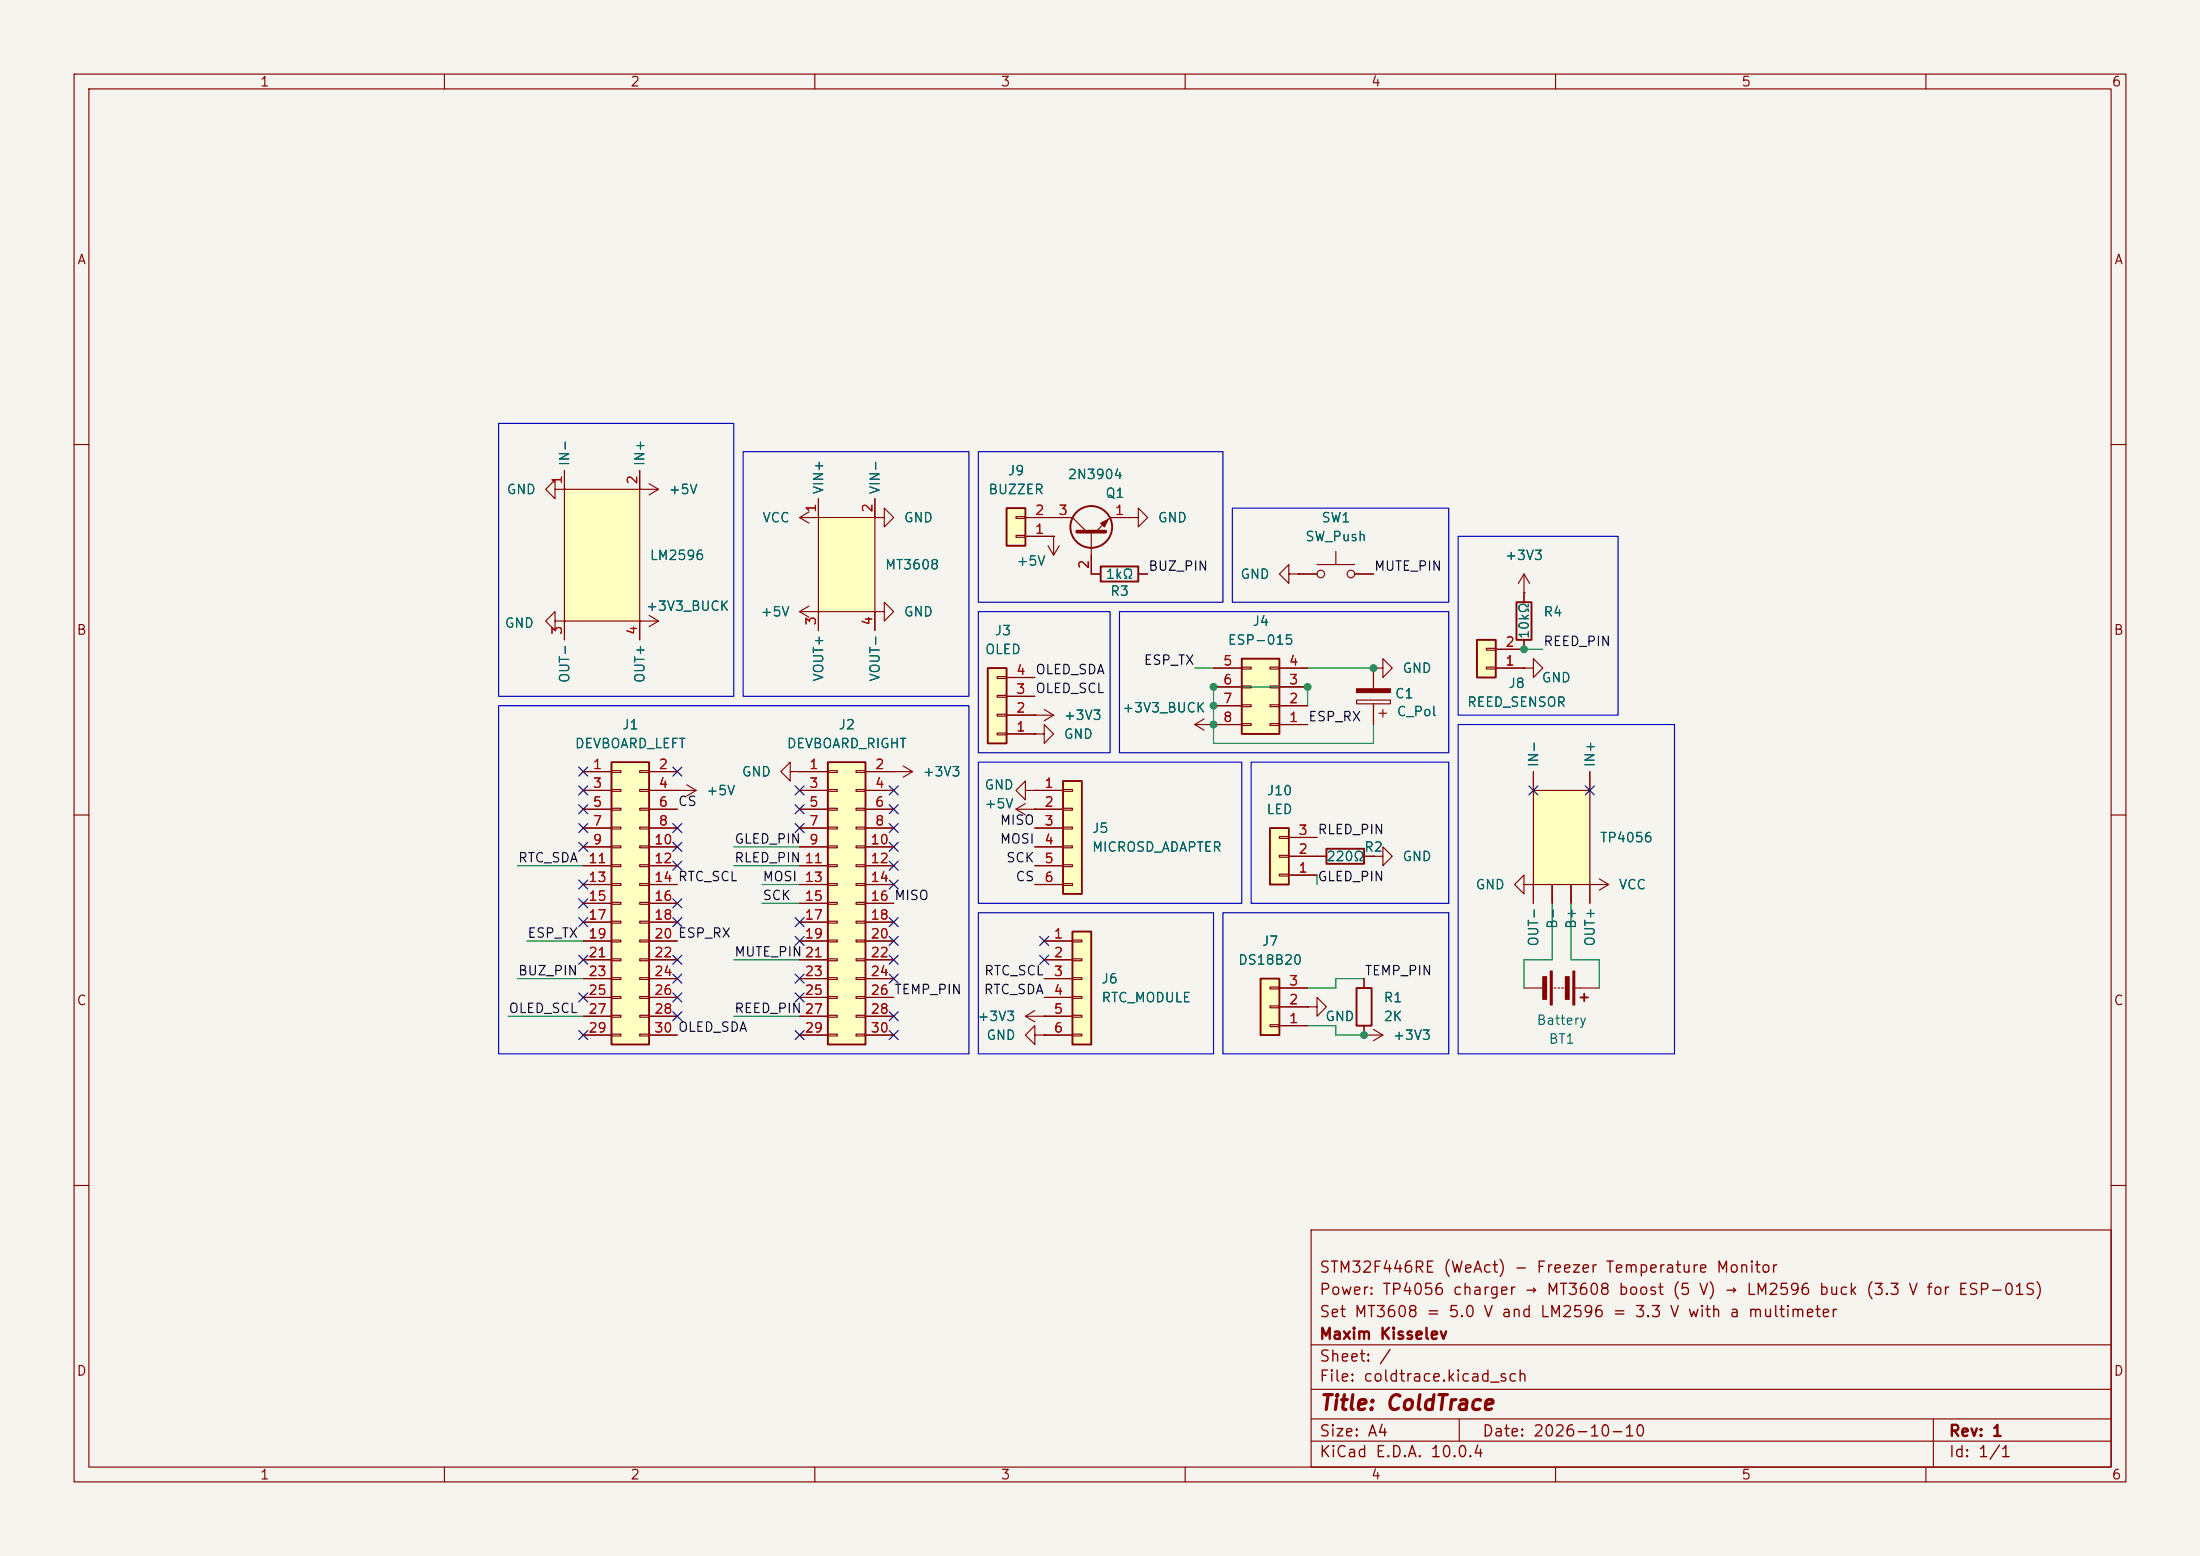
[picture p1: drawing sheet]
<svg xmlns="http://www.w3.org/2000/svg" width="297mm" height="210mm" viewBox="0 0 297 210" stroke-linecap="round" stroke-linejoin="round" font-family="sans-serif">
<path d="M0 0h297v210h-297z" fill="#f5f4ef" stroke="#f5f4ef" stroke-width=".14"/>
<g fill="none" stroke="#840000" stroke-width=".15">
<path d="M10 10h277v190h-277zM12 12h273v186h-273zM60 10v2M110 10v2M160 10v2M210 10v2M260 10v2M10 60h2M285 60h2M86.4 83.8h.1M86.4 83.8h2.5M87.6 83.1l1.3 .7"/>
<path d="M88.9 83.8l-1.3 .8M183.1 94.5h4.6v.5h-4.6zM185.4 90.2v2.8M185.4 95v2.8M186.2 96.3h1M186.7 95.8v1M10 110h2M285 110h2M10 160h2M177 166h108v32h-108zM285 160h2M60 198v2"/>
<path d="M110 198v2M160 198v2M177 194.5h108M177 191.5h108M177 187.5h108M177 181.5h108M197 191.5v3M210 198v2M260 198v2M261 191.5v6.5"/>
</g>
<path d="M183.1 93h4.6v.5h-4.6z" fill="#840000" stroke="#840000" stroke-width=".15"/>
<path d="M167.6 88.9h5.1v10.2h-5.1z" fill="#ffffc2"/>
<path d="M167.6 88.9h5.1v10.2h-5.1z" fill="none" stroke="#840000" stroke-width=".25"/>
<g fill="none" stroke="#840000" stroke-width=".15">
<path d="M163.8 97.8h3.8M163.8 95.3h3.8M163.8 92.7h3.8M163.8 90.2h3.8M167.6 97.7h1.3v.2h-1.3zM167.6 95.1h1.3v.3h-1.3zM167.6 92.6h1.3v.2h-1.3zM167.6 90h1.3v.3h-1.3zM171.4 97.7h1.3v.2h-1.3zM171.4 95.1h1.3v.3h-1.3zM171.4 92.6h1.3v.2h-1.3zM171.4 90h1.3v.3h-1.3z"/>
<path d="M172.7 97.8h3.8M172.7 95.3h3.8M172.7 92.7h3.8M172.7 90.2h3.8M138.4 106.7v-1.3l-1.2 1.3 1.2 1.3v-1.3h1.3M139.7 106.7h.1"/>
</g>
<path d="M143.5 105.4h2.5v15.3h-2.5z" fill="#ffffc2"/>
<path d="M143.5 105.4h2.5v15.3h-2.5z" fill="none" stroke="#840000" stroke-width=".25"/>
<g fill="none" stroke="#840000" stroke-width=".15">
<path d="M174 77.5v-1.3l-1.3 1.3 1.3 1.2v-1.2h1.3M175.3 77.5h.1M175.3 77.5h2.5M177.8 76.2h5.1M180.3 74.4v1.8M182.9 77.5h2.5M139.7 99.1h1.3v-1.3l1.2 1.3-1.2 1.2v-1.2M139.7 99.1h.1M139.7 96.5h.1M139.7 96.5h2.5M141 95.8l1.2 .7M142.2 96.5l-1.2 .8"/>
<path d="M185.4 90.2h1.3v-1.3l1.3 1.3-1.3 1.2v-1.2M185.4 90.2h.1M137.2 109.2h6.3M137.2 109.2l1.2 .8M138.4 108.5l-1.2 .7M139.7 109.2h.1M139.7 106.7h3.8M139.7 111.8h3.8M139.7 114.3h3.8M139.7 116.8h3.8M139.7 119.4h3.8M143.5 106.6h1.3v.2h-1.3z"/>
<path d="M143.5 109.1h1.3v.2h-1.3zM143.5 111.6h1.3v.3h-1.3zM143.5 114.2h1.3v.2h-1.3zM143.5 116.7h1.3v.3h-1.3zM143.5 119.3h1.3v.2h-1.3z"/>
<circle cx="178.3" cy="77.5" r=".51"/>
<circle cx="182.4" cy="77.5" r=".51"/>
</g>
<path d="M133.3 90.2h2.6v10.1h-2.6z" fill="#ffffc2"/>
<path d="M133.3 90.2h2.6v10.1h-2.6z" fill="none" stroke="#840000" stroke-width=".25"/>
<path d="M134.6 98.9h1.3v.3h-1.3zM134.6 96.4h1.3v.2h-1.3zM134.6 93.9h1.3v.2h-1.3zM134.6 91.3h1.3v.3h-1.3zM135.9 99.1h3.8M135.9 96.5h3.8M135.9 94h3.8M135.9 91.4h3.8M139.7 139.7v-1.3l-1.3 1.3 1.3 1.3v-1.3h1.3M141 139.7h.1" fill="none" stroke="#840000" stroke-width=".15"/>
<path d="M144.8 125.7h2.5v15.3h-2.5z" fill="#ffffc2"/>
<path d="M148.6 76.5h5.1v2h-5.1zM144.8 125.7h2.5v15.3h-2.5z" fill="none" stroke="#840000" stroke-width=".25"/>
<g fill="none" stroke="#840000" stroke-width=".15">
<path d="M147.3 77.5h1.3M152.4 69.9h1.3v-1.3l1.2 1.3-1.2 1.2v-1.2M152.4 69.9h.1M153.7 77.5h1.2M185.4 115.6h1.3v-1.3l1.3 1.3-1.3 1.2v-1.2M185.4 115.6h.1M138.4 137.2h6.4M138.4 137.2l1.3 .7M139.7 136.4l-1.3 .8M141 137.2h.1M141 127h3.8M141 129.5h3.8"/>
<path d="M141 132.1h3.8M141 134.6h3.8M141 139.7h3.8M144.8 126.9h1.2v.2h-1.2zM144.8 129.4h1.2v.3h-1.2zM144.8 132h1.2v.2h-1.2zM144.8 134.5h1.2v.2h-1.2zM144.8 137h1.2v.3h-1.2zM144.8 139.6h1.2v.2h-1.2z"/>
</g>
<path d="M171.4 111.8h2.6v7.6h-2.6z" fill="#ffffc2"/>
<g fill="none" stroke="#840000" stroke-width=".25">
<path d="M171.4 111.8h2.6v7.6h-2.6zM179.1 114.6h5v2h-5z"/>
<circle cx="147.3" cy="71.1" r="2.82"/>
</g>
<path d="M142.2 69.9h2.6l1.9 1.9M147.3 71.8v5.7M152.4 69.9h-2.5l-1.9 1.9M172.7 118h1.3v.2h-1.3zM172.7 115.4h1.3v.3h-1.3zM172.7 112.9h1.3v.3h-1.3zM174 118.1h3.8M174 115.6h5.1M174 113h3.8M184.1 115.6h1.3" fill="none" stroke="#840000" stroke-width=".15"/>
<path d="M145.4 71.8h3.8" fill="none" stroke="#840000" stroke-width=".51"/>
<path d="M148.6 70.6l1-.5-.5 1z" fill="#840000" stroke="#840000" stroke-width=".15"/>
<path d="M135.9 68.6h2.5v5.1h-2.5z" fill="#ffffc2"/>
<path d="M135.9 68.6h2.5v5.1h-2.5zM213.4 134.6h1M213.9 134.1v1" fill="none" stroke="#840000" stroke-width=".25"/>
<g fill="none" stroke="#840000" stroke-width=".15">
<path d="M137.2 72.3h1.2v.2h-1.2zM137.2 69.7h1.2v.3h-1.2zM138.4 72.4h3.8M138.4 69.9h3.8M141.5 73.7l.7 1.2M142.2 72.4h.1M142.2 72.4v2.5M143 73.7l-.8 1.2M120.6 104.1h.1M120.6 104.1h2.6M121.9 103.4l1.3 .7M123.2 104.1l-1.3 .8"/>
<path d="M205.7 119.4v-1.3l-1.2 1.3 1.2 1.3v-1.3h1.3M207 119.4h.1M176.5 135.9h1.3v-1.3l1.3 1.3-1.3 1.3v-1.3M176.5 135.9h.1M184.1 139.7h.1M184.1 139.7h2.6M185.4 138.9l1.3 .8M186.7 139.7l-1.3 .8M205.7 133.4h2.6M209.8 133.4h.3M210.3 133.4h.3M210.8 133.4h.3"/>
<path d="M212.6 133.4h3.3"/>
</g>
<g fill="#840000" stroke="#840000" stroke-width=".15">
<path d="M212.3 131.1h.3v4.5h-.3z"/>
<path d="M209.3 131.1h.2v4.5h-.2z"/>
<path d="M211.3 131.8h.5v3.1h-.5z"/>
<path d="M208.3 131.8h.5v3.1h-.5z"/>
</g>
<path d="M170.2 132.1h2.5v7.6h-2.5z" fill="#ffffc2"/>
<path d="M170.2 132.1h2.5v7.6h-2.5zM183.1 133.4h2.1v5h-2.1z" fill="none" stroke="#840000" stroke-width=".25"/>
<path d="M214.6 119.4h.1M214.6 119.4h2.6M215.9 118.6l1.3 .8M217.2 119.4l-1.3 .7M171.4 138.3h1.3v.3h-1.3zM171.4 135.8h1.3v.2h-1.3zM171.4 133.2h1.3v.3h-1.3zM172.7 138.4h3.8M172.7 135.9h3.8M172.7 133.4h3.8M184.1 132.1v1.3M184.1 138.4v1.3" fill="none" stroke="#840000" stroke-width=".15"/>
<path d="M207 106.7h7.6v12.7h-7.6z" fill="#ffffc2"/>
<path d="M207 106.7h7.6v12.7h-7.6z" fill="none" stroke="#480000" stroke-width=".15"/>
<g fill="none" stroke="#840000" stroke-width=".15">
<path d="M205.7 77.5l-.7 1.2M205.7 77.5l.8 1.2M205.7 77.5v3.8M205.7 80h.1M205.7 90.2h1.3v-1.3l1.3 1.3-1.3 1.2v-1.2M205.7 90.2h.1M205.7 86.4v1.2M207 104.1v2.6M207 119.4v2.5M209.5 119.4v2.5M212.1 119.4v2.5M214.6 104.1v2.6"/>
<path d="M214.6 119.4v2.5"/>
</g>
<path d="M204.7 81.3h2.1v5.1h-2.1z" fill="none" stroke="#840000" stroke-width=".25"/>
<path d="M199.4 86.4h2.5v5h-2.5z" fill="#ffffc2"/>
<path d="M199.4 86.4h2.5v5h-2.5z" fill="none" stroke="#840000" stroke-width=".25"/>
<path d="M74.9 66v-1.2l-1.2 1.2 1.2 1.3v-1.3h1.3M76.2 66h.1M74.9 83.8v-1.2l-1.2 1.2 1.2 1.3v-1.3h1.3M76.2 83.8h.1M161.3 97.8l1.3 .8M161.3 97.8h2.5M162.6 97l-1.3 .8M163.8 97.8h.1M200.7 90h1.2v.3h-1.2zM200.7 87.5h1.2v.3h-1.2zM201.9 90.2h3.8M201.9 87.6h3.8" fill="none" stroke="#840000" stroke-width=".15"/>
<path d="M110.5 69.9h7.6v12.7h-7.6z" fill="#ffffc2"/>
<g fill="none" stroke="#840000" stroke-width=".15">
<path d="M86.4 66h.1M86.4 66h2.5M87.6 65.3l1.3 .7M88.9 66l-1.3 .8M107.9 69.9l1.3 .7M107.9 69.9h2.6M109.2 69.1l-1.3 .8M110.5 69.9h7.6v12.7h-7.6zM110.5 69.9h.1M110.5 67.3v2.6M118.1 69.9h1.3v-1.3l1.2 1.3-1.2 1.2v-1.2M118.1 69.9h.1"/>
<path d="M118.1 67.3v2.6M107.9 82.6l1.3 .7M107.9 82.6h2.6M109.2 81.8l-1.3 .8M110.5 82.6h.1M110.5 82.6v2.5M118.1 82.6h1.3v-1.3l1.2 1.3-1.2 1.2v-1.2M118.1 82.6h.1M118.1 82.6v2.5"/>
</g>
<path d="M82.5 102.9h5.1v38.1h-5.1z" fill="#ffffc2"/>
<path d="M82.5 102.9h5.1v38.1h-5.1z" fill="none" stroke="#840000" stroke-width=".25"/>
<g fill="none" stroke="#840000" stroke-width=".15">
<path d="M78.7 104.1h3.8M78.7 106.7h3.8M78.7 109.2h3.8M78.7 111.8h3.8M78.7 114.3h3.8M78.7 116.8h3.8M78.7 119.4h3.8M82.5 104h1.3v.3h-1.3zM82.5 106.6h1.3v.2h-1.3zM82.5 109.1h1.3v.2h-1.3zM82.5 111.6h1.3v.3h-1.3zM82.5 114.2h1.3v.2h-1.3z"/>
<path d="M82.5 116.7h1.3v.3h-1.3zM82.5 119.3h1.3v.2h-1.3zM86.4 104h1.2v.3h-1.2zM86.4 106.6h1.2v.2h-1.2zM86.4 109.1h1.2v.2h-1.2zM86.4 111.6h1.2v.3h-1.2zM86.4 114.2h1.2v.2h-1.2zM86.4 116.7h1.2v.3h-1.2zM86.4 119.3h1.2v.2h-1.2zM87.6 104.1h3.8M87.6 106.7h3.8M87.6 109.2h3.8"/>
<path d="M87.6 111.8h3.8M87.6 114.3h3.8M87.6 116.8h3.8M87.6 119.4h3.8M78.7 121.9h3.8M78.7 124.5h3.8M78.7 127h3.8M78.7 129.5h3.8M78.7 132.1h3.8M78.7 134.6h3.8M78.7 137.2h3.8M78.7 139.7h3.8"/>
<path d="M82.5 121.8h1.3v.2h-1.3zM82.5 124.3h1.3v.3h-1.3zM82.5 126.9h1.3v.2h-1.3zM82.5 129.4h1.3v.3h-1.3zM82.5 132h1.3v.2h-1.3zM82.5 134.5h1.3v.2h-1.3zM82.5 137h1.3v.3h-1.3zM82.5 139.6h1.3v.2h-1.3zM86.4 121.8h1.2v.2h-1.2zM86.4 124.3h1.2v.3h-1.2zM86.4 126.9h1.2v.2h-1.2zM86.4 129.4h1.2v.3h-1.2z"/>
<path d="M86.4 132h1.2v.2h-1.2zM86.4 134.5h1.2v.2h-1.2zM86.4 137h1.2v.3h-1.2zM86.4 139.6h1.2v.2h-1.2zM87.6 121.9h3.8M87.6 124.5h3.8M87.6 127h3.8M87.6 129.5h3.8M87.6 132.1h3.8M87.6 134.6h3.8M87.6 137.2h3.8M87.6 139.7h3.8"/>
</g>
<path d="M111.8 102.9h5v38.1h-5z" fill="#ffffc2"/>
<path d="M111.8 102.9h5v38.1h-5z" fill="none" stroke="#840000" stroke-width=".25"/>
<g fill="none" stroke="#840000" stroke-width=".15">
<path d="M106.7 104.1v-1.2l-1.3 1.2 1.3 1.3v-1.3h1.2M107.9 104.1h.1M107.9 104.1h3.9M107.9 106.7h3.9M107.9 109.2h3.9M107.9 111.8h3.9M107.9 114.3h3.9M107.9 116.8h3.9M107.9 119.4h3.9M111.8 104h1.2v.3h-1.2zM111.8 106.6h1.2v.2h-1.2zM111.8 109.1h1.2v.2h-1.2z"/>
<path d="M111.8 111.6h1.2v.3h-1.2zM111.8 114.2h1.2v.2h-1.2zM111.8 116.7h1.2v.3h-1.2zM111.8 119.3h1.2v.2h-1.2zM115.6 104h1.2v.3h-1.2zM115.6 106.6h1.2v.2h-1.2zM115.6 109.1h1.2v.2h-1.2zM115.6 111.6h1.2v.3h-1.2zM115.6 114.2h1.2v.2h-1.2zM115.6 116.7h1.2v.3h-1.2zM115.6 119.3h1.2v.2h-1.2zM116.8 104.1h3.8"/>
<path d="M116.8 106.7h3.8M116.8 109.2h3.8M116.8 111.8h3.8M116.8 114.3h3.8M116.8 116.8h3.8M116.8 119.4h3.8M107.9 121.9h3.9M107.9 124.5h3.9M107.9 127h3.9M107.9 129.5h3.9M107.9 132.1h3.9M107.9 134.6h3.9"/>
<path d="M107.9 137.2h3.9M107.9 139.7h3.9M111.8 121.8h1.2v.2h-1.2zM111.8 124.3h1.2v.3h-1.2zM111.8 126.9h1.2v.2h-1.2zM111.8 129.4h1.2v.3h-1.2zM111.8 132h1.2v.2h-1.2zM111.8 134.5h1.2v.2h-1.2zM111.8 137h1.2v.3h-1.2zM111.8 139.6h1.2v.2h-1.2zM115.6 121.8h1.2v.2h-1.2zM115.6 124.3h1.2v.3h-1.2z"/>
<path d="M115.6 126.9h1.2v.2h-1.2zM115.6 129.4h1.2v.3h-1.2zM115.6 132h1.2v.2h-1.2zM115.6 134.5h1.2v.2h-1.2zM115.6 137h1.2v.3h-1.2zM115.6 139.6h1.2v.2h-1.2zM116.8 121.9h3.8M116.8 124.5h3.8M116.8 127h3.8M116.8 129.5h3.8M116.8 132.1h3.8M116.8 134.6h3.8"/>
<path d="M116.8 137.2h3.8M116.8 139.7h3.8"/>
</g>
<path d="M76.2 66h10.2v17.8h-10.2z" fill="#ffffc2"/>
<g fill="none" stroke="#840000" stroke-width=".15">
<path d="M76.2 66h10.2v17.8h-10.2zM76.2 66h.1M76.2 63.5v2.5M86.4 66h.1M86.4 63.5v2.5M110.5 69.9h.1M110.5 67.3v2.6M118.1 69.9h.1M118.1 67.3v2.6M138.4 72.4h3.8M138.4 69.9h6.4M142.2 72.4h.1"/>
<path d="M147.3 74.9v2.6h1.3M149.9 69.9h2.5M152.4 69.9h.1M153.7 77.5h1.2M175.3 77.5h.1M175.3 77.5h2.5M182.9 77.5h2.5M76.2 83.8h.1M76.2 83.8v2.6M86.4 83.8h.1M86.4 83.8v2.6M110.5 82.6h.1"/>
<path d="M110.5 82.6v2.5M118.1 82.6h.1M118.1 82.6v2.5M135.9 99.1h3.8M135.9 96.5h3.8M135.9 94h3.8M135.9 91.4h3.8M139.7 96.5h.1M139.7 99.1h.1M163.8 97.8h.1M163.8 90.2h3.8M163.8 97.8h3.8"/>
<path d="M163.8 95.3h3.8M163.8 92.7h3.8M172.7 90.2h3.8M172.7 97.8h3.8M172.7 95.3h3.8M172.7 92.7h3.8M185.4 90.2h.1M185.4 90.2v2.8M185.4 95v2.8M201.9 90.2h3.8M205.7 90.2h.1M205.7 80h.1"/>
<path d="M205.7 86.4v1.2h-3.8M205.7 80v1.3M78.7 106.7h3.8M78.7 109.2h3.8M78.7 111.8h3.8M78.7 114.3h3.8M78.7 116.8h3.8M78.7 119.4h3.8M78.7 104.1h3.8M87.6 106.7h6.4M87.6 109.2h3.8M87.6 111.8h3.8"/>
<path d="M87.6 114.3h3.8M87.6 116.8h3.8M87.6 119.4h3.8M87.6 104.1h3.8M91.4 106.7h.1M92.7 105.9l1.3 .8M94 106.7l-1.3 .7M107.9 104.1h.1M107.9 106.7h3.9M107.9 109.2h3.9M107.9 111.8h3.9M107.9 114.3h3.9"/>
<path d="M107.9 116.8h3.9M107.9 119.4h3.9M107.9 104.1h3.9M116.8 106.7h3.8M116.8 109.2h3.8M116.8 111.8h3.8M116.8 114.3h3.8M116.8 116.8h3.8M116.8 119.4h3.8M116.8 104.1h3.8M120.6 104.1h.1M139.7 106.7h.1"/>
<path d="M139.7 109.2h.1M139.7 106.7h3.8M139.7 109.2h3.8M139.7 111.8h3.8M139.7 114.3h3.8M139.7 116.8h3.8M139.7 119.4h3.8M174 118.1h3.8M174 115.6h5.1M174 113h3.8M184.1 115.6h1.3M185.4 115.6h.1"/>
<path d="M207 119.4h.1M207 104.1v2.6M207 119.4v2.5M209.5 119.4v2.5M212.1 119.4v2.5M214.6 119.4h.1M214.6 104.1v2.6M214.6 119.4v2.5M78.7 127h3.8M78.7 129.5h3.8M78.7 132.1h3.8M78.7 134.6h3.8"/>
<path d="M78.7 137.2h3.8M78.7 139.7h3.8M78.7 121.9h3.8M78.7 124.5h3.8M87.6 127h3.8M87.6 129.5h3.8M87.6 132.1h3.8M87.6 134.6h3.8M87.6 137.2h3.8M87.6 139.7h3.8M87.6 121.9h3.8M87.6 124.5h3.8"/>
<path d="M107.9 127h3.9M107.9 129.5h3.9M107.9 132.1h3.9M107.9 134.6h3.9M107.9 137.2h3.9M107.9 139.7h3.9M107.9 121.9h3.9M107.9 124.5h3.9M116.8 127h3.8M116.8 129.5h3.8M116.8 132.1h3.8M116.8 134.6h3.8"/>
<path d="M116.8 137.2h3.8M116.8 139.7h3.8M116.8 121.9h3.8M116.8 124.5h3.8M141 139.7h.1M141 137.2h.1M141 127h3.8M141 129.5h3.8M141 132.1h3.8M141 134.6h3.8M141 137.2h3.8M141 139.7h3.8"/>
<path d="M172.7 138.4h3.8M172.7 135.9h3.8M172.7 133.4h3.8M176.5 135.9h.1M184.1 139.7h.1M184.1 132.1v1.3M184.1 138.4v1.3"/>
</g>
<g fill="none" stroke="#009600" stroke-width=".15">
<path d="M161.3 90.2h2.5M176.5 95.3v-2.6h-12.7v7.6h21.6v-2.5M176.5 90.2h8.9M205.7 87.6h2.6M69.8 116.8h8.9M99.1 114.3h8.8M99.1 116.8h8.8M102.9 119.4h5M177.8 118.1v1.3M209.5 119.4v10.1h-3.8v3.9M212.1 119.4v10.1h3.8v3.9M68.6 137.2h10.1"/>
<path d="M69.8 132.1h8.9M71.1 127h7.6M99.1 129.5h8.8M99.1 137.2h8.8M102.9 121.9h5M176.5 138.4h3.8v1.3h3.8M184.1 132.1h-3.8v1.3h-3.8"/>
</g>
<g fill="none" stroke="#000084" stroke-width=".15">
<path d="M78.1 103.5l1.2 1.2M78.1 106.1l1.2 1.2M78.1 108.6l1.2 1.2M78.1 113.7l1.2 1.2M78.1 118.8l1.2 1.2M78.1 111.2l1.2 1.2M79.3 106.1l-1.2 1.2M79.3 108.6l-1.2 1.2M79.3 113.7l-1.2 1.2M79.3 103.5l-1.2 1.2M79.3 118.8l-1.2 1.2M79.3 111.2l-1.2 1.2"/>
<path d="M90.8 116.2l1.2 1.2M90.8 113.7l1.2 1.2M90.8 103.5l1.2 1.2M90.8 111.2l1.2 1.2M92 116.2l-1.2 1.2M92 113.7l-1.2 1.2M92 103.5l-1.2 1.2M92 111.2l-1.2 1.2M107.3 106.1l1.3 1.2M107.3 111.2l1.3 1.2M107.3 108.6l1.3 1.2M108.6 106.1l-1.3 1.2"/>
<path d="M108.6 111.2l-1.3 1.2M108.6 108.6l-1.3 1.2M120 106.1l1.3 1.2M120 108.6l1.3 1.2M120 111.2l1.3 1.2M120 118.8l1.3 1.2M120 116.2l1.3 1.2M120 113.7l1.3 1.2M121.3 106.1l-1.3 1.2M121.3 108.6l-1.3 1.2M121.3 111.2l-1.3 1.2M121.3 118.8l-1.3 1.2"/>
<path d="M121.3 116.2l-1.3 1.2M121.3 113.7l-1.3 1.2M206.4 106.1l1.2 1.2M207.6 106.1l-1.2 1.2M214 106.1l1.2 1.2M215.2 106.1l-1.2 1.2M78.1 134l1.2 1.2M78.1 139.1l1.2 1.2M78.1 123.9l1.2 1.2M78.1 121.3l1.2 1.2M78.1 128.9l1.2 1.2M79.3 128.9l-1.2 1.2"/>
<path d="M79.3 134l-1.2 1.2M79.3 139.1l-1.2 1.2M79.3 123.9l-1.2 1.2M79.3 121.3l-1.2 1.2M90.8 128.9l1.2 1.2M90.8 121.3l1.2 1.2M90.8 134l1.2 1.2M90.8 136.6l1.2 1.2M90.8 131.5l1.2 1.2M90.8 123.9l1.2 1.2M92 121.3l-1.2 1.2M92 128.9l-1.2 1.2"/>
<path d="M92 134l-1.2 1.2M92 136.6l-1.2 1.2M92 131.5l-1.2 1.2M92 123.9l-1.2 1.2M107.3 126.4l1.3 1.2M107.3 123.9l1.3 1.2M107.3 139.1l1.3 1.2M107.3 134l1.3 1.2M107.3 131.5l1.3 1.2M108.6 123.9l-1.3 1.2M108.6 126.4l-1.3 1.2M108.6 131.5l-1.3 1.2"/>
<path d="M108.6 139.1l-1.3 1.2M108.6 134l-1.3 1.2M120 126.4l1.3 1.2M120 123.9l1.3 1.2M120 139.1l1.3 1.2M120 136.6l1.3 1.2M120 131.5l1.3 1.2M120 128.9l1.3 1.2M121.3 126.4l-1.3 1.2M121.3 123.9l-1.3 1.2M121.3 139.1l-1.3 1.2M121.3 131.5l-1.3 1.2"/>
<path d="M121.3 128.9l-1.3 1.2M121.3 136.6l-1.3 1.2M140.4 126.4l1.2 1.2M140.4 128.9l1.2 1.2M141.6 126.4l-1.2 1.2M141.6 128.9l-1.2 1.2"/>
</g>
<g fill="none" stroke="#0000c2" stroke-width=".15">
<path d="M67.3 57.2h31.8v36.8h-31.8zM100.3 61h30.5v33h-30.5zM132.1 61h33v20.3h-33zM166.4 68.6h29.2v12.7h-29.2zM196.8 72.4h21.6v24.1h-21.6zM67.3 95.3h63.5v46.9h-63.5zM132.1 82.6h17.8v19h-17.8zM151.1 82.6h44.5v19h-44.5zM196.8 97.8h29.3v44.4h-29.3zM132.1 102.9h35.5v19h-35.5zM168.9 102.9h26.7v19h-26.7zM181.6 111.8h.1"/>
<path d="M132.1 123.2h31.7v19h-31.7zM165.1 123.2h30.5v19h-30.5z"/>
</g>
<g fill="#009600" stroke="#009600" stroke-width=".14">
<circle cx="184.1" cy="139.7" r=".46"/>
<circle cx="205.7" cy="87.6" r=".46"/>
<circle cx="185.4" cy="90.2" r=".46"/>
<circle cx="176.5" cy="92.7" r=".46"/>
<circle cx="163.8" cy="95.3" r=".46"/>
<circle cx="163.8" cy="92.7" r=".46"/>
<circle cx="163.8" cy="97.8" r=".46"/>
</g>
<text font-size="2" fill="#840000" x="178" y="190.8">Title: ColdTrace</text>
<g font-size="1.5" fill="#840000">
<text x="178" y="172.2">STM32F446RE (WeAct) - Freezer Temperature Monitor</text>
<text x="178" y="178.2">Set MT3608 = 5.0 V and LM2596 = 3.3 V with a multimeter</text>
<text x="178" y="175.2">Power: TP4056 charger → MT3608 boost (5 V) → LM2596 buck (3.3 V for ESP-01S)</text>
<text x="178" y="184.2">Sheet: /</text>
<text x="178" y="181.2">Maxim Kisselev</text>
<text x="178" y="186.9">File: coldtrace.kicad_sch</text>
<text x="178" y="197.1">KiCad E.D.A. 10.0.4</text>
<text x="178" y="194.3">Size: A4</text>
<text x="200" y="194.3">Date: 2026-10-10</text>
<text x="263" y="194.3">Rev: 1</text>
<text x="263" y="197.1">Id: 1/1</text>
</g>
<g font-size="1.3" fill="#840000">
<text x="35" y="12">1</text>
<text x="85" y="12">2</text>
<text x="135" y="12">3</text>
<text x="185" y="12">4</text>
<text x="235" y="12">5</text>
<text x="285" y="12">6</text>
<text x="10.3" y="36">A</text>
<text x="285.3" y="36">A</text>
<text x="10.3" y="86">B</text>
<text x="285.3" y="86">B</text>
<text x="10.3" y="136">C</text>
<text x="285.3" y="136">C</text>
<text x="10.3" y="186">D</text>
<text x="285.3" y="186">D</text>
<text x="35" y="200">1</text>
<text x="85" y="200">2</text>
<text x="135" y="200">3</text>
<text x="185" y="200">4</text>
<text x="235" y="200">5</text>
<text x="285" y="200">6</text>
</g>
<g font-size="1.3" fill="#a90000">
<text x="76.2" y="65.5" transform="rotate(-90 76.2 65.5)">1</text>
<text x="86.3" y="65.5" transform="rotate(-90 86.3 65.5)">2</text>
<text x="110.5" y="69.3" transform="rotate(-90 110.5 69.3)">1</text>
<text x="118.1" y="69.3" transform="rotate(-90 118.1 69.3)">2</text>
<text x="139.6" y="69.8">2</text>
<text x="142.8" y="69.8">3</text>
<text x="150.4" y="69.8">1</text>
<text x="139.6" y="72.4">1</text>
<text x="147.3" y="76.9" transform="rotate(-90 147.3 76.9)">2</text>
<text x="76.2" y="85.8" transform="rotate(-90 76.2 85.8)">3</text>
<text x="86.3" y="85.8" transform="rotate(-90 86.3 85.8)">4</text>
<text x="110.5" y="84.5" transform="rotate(-90 110.5 84.5)">3</text>
<text x="118.1" y="84.5" transform="rotate(-90 118.1 84.5)">4</text>
<text x="203.1" y="87.6">2</text>
<text x="137.1" y="94">3</text>
<text x="137.1" y="91.4">4</text>
<text x="165" y="90.1">5</text>
<text x="165" y="92.7">6</text>
<text x="165" y="95.2">7</text>
<text x="173.9" y="95.2">2</text>
<text x="173.9" y="92.7">3</text>
<text x="173.9" y="90.1">4</text>
<text x="203.1" y="90.1">1</text>
<text x="137.1" y="99">1</text>
<text x="137.1" y="96.5">2</text>
<text x="165" y="97.8">8</text>
<text x="173.9" y="97.8">1</text>
<text x="79.9" y="104.1">1</text>
<text x="79.9" y="106.7">3</text>
<text x="88.8" y="104.1">2</text>
<text x="88.8" y="106.7">4</text>
<text x="109.1" y="104.1">1</text>
<text x="109.1" y="106.7">3</text>
<text x="118" y="104.1">2</text>
<text x="118" y="106.7">4</text>
<text x="140.9" y="106.7">1</text>
<text x="79.9" y="109.2">5</text>
<text x="79.9" y="111.7">7</text>
<text x="88.8" y="109.2">6</text>
<text x="88.8" y="111.7">8</text>
<text x="109.1" y="109.2">5</text>
<text x="109.1" y="111.7">7</text>
<text x="118" y="109.2">6</text>
<text x="118" y="111.7">8</text>
<text x="140.9" y="109.2">2</text>
<text x="140.9" y="111.7">3</text>
<text x="175.2" y="113">3</text>
<text x="79.3" y="116.8">11</text>
<text x="79.3" y="119.4">13</text>
<text x="79.9" y="114.3">9</text>
<text x="88.2" y="114.3">10</text>
<text x="88.2" y="116.8">12</text>
<text x="88.2" y="119.4">14 RTC_SCL</text>
<text x="88.2" y="119.4">14</text>
<text x="108.5" y="116.8">11</text>
<text x="108.5" y="119.4">13</text>
<text x="109.1" y="114.3">9</text>
<text x="117.4" y="114.3">10</text>
<text x="117.4" y="116.8">12</text>
<text x="117.4" y="119.4">14</text>
<text x="140.9" y="114.3">4</text>
<text x="140.9" y="116.8">5</text>
<text x="140.9" y="119.4">6</text>
<text x="175.2" y="118.1">1</text>
<text x="175.2" y="115.5">2</text>
<text x="79.3" y="121.9">15</text>
<text x="79.3" y="124.4">17</text>
<text x="88.2" y="121.9">16</text>
<text x="88.2" y="124.4">18</text>
<text x="108.5" y="121.9">15</text>
<text x="108.5" y="124.4">17</text>
<text x="117.4" y="121.9">16 MISO</text>
<text x="117.4" y="124.4">18</text>
<text x="117.4" y="121.9">16</text>
<text x="79.3" y="127">19</text>
<text x="79.3" y="129.5">21</text>
<text x="88.2" y="127">20 ESP_RX</text>
<text x="88.2" y="129.5">22</text>
<text x="88.2" y="127">20</text>
<text x="108.5" y="127">19</text>
<text x="108.5" y="129.5">21</text>
<text x="117.4" y="127">20</text>
<text x="117.4" y="129.5">22</text>
<text x="142.2" y="127">1</text>
<text x="142.2" y="129.5">2</text>
<text x="79.3" y="132.1">23</text>
<text x="79.3" y="134.6">25</text>
<text x="79.3" y="137.1">27</text>
<text x="88.2" y="132.1">24</text>
<text x="88.2" y="134.6">26</text>
<text x="88.2" y="137.1">28</text>
<text x="108.5" y="132.1">23</text>
<text x="108.5" y="134.6">25</text>
<text x="108.5" y="137.1">27</text>
<text x="117.4" y="132.1">24</text>
<text x="117.4" y="134.6">26 TEMP_PIN</text>
<text x="117.4" y="137.1">28</text>
<text x="117.4" y="134.6">26</text>
<text x="142.2" y="132.1">3</text>
<text x="142.2" y="134.6">4</text>
<text x="142.2" y="137.1">5</text>
<text x="173.9" y="135.9">2</text>
<text x="173.9" y="133.3">3</text>
<text x="79.3" y="139.7">29</text>
<text x="88.2" y="139.7">30 OLED_SDA</text>
<text x="88.2" y="139.7">30</text>
<text x="108.5" y="139.7">29</text>
<text x="117.4" y="139.7">30</text>
<text x="142.2" y="139.7">6</text>
<text x="173.9" y="138.4">1</text>
</g>
<g font-size="1.3" fill="#006464">
<text x="77.2" y="63" transform="rotate(-90 77.2 63)">IN-</text>
<text x="87.3" y="63" transform="rotate(-90 87.3 63)">IN+</text>
<text x="136" y="64.5">J9</text>
<text x="144" y="65">2N3904</text>
<text x="68.3" y="67">GND</text>
<text x="90.2" y="67">+5V</text>
<text x="102.8" y="70.8">VCC</text>
<text x="111.5" y="66.8" transform="rotate(-90 111.5 66.8)">VIN+</text>
<text x="119.1" y="66.8" transform="rotate(-90 119.1 66.8)">VIN-</text>
<text x="121.9" y="70.8">GND</text>
<text x="133.3" y="67">BUZZER</text>
<text x="149.1" y="67.5">Q1</text>
<text x="156.2" y="70.8">GND</text>
<text x="178.3" y="70.8">SW1</text>
<text x="87.6" y="75.9">LM2596</text>
<text x="119.4" y="77.2">MT3608</text>
<text x="137.1" y="76.7">+5V</text>
<text x="176.1" y="73.4">SW_Push</text>
<text x="203.1" y="75.9">+3V3</text>
<text x="87.1" y="82.8">+3V3_BUCK</text>
<text x="102.6" y="83.5">+5V</text>
<text x="121.9" y="83.5">GND</text>
<text x="149.2" y="78.4">1kΩ</text>
<text x="149.8" y="80.7">R3</text>
<text x="167.4" y="78.4">GND</text>
<text x="208.3" y="83.5">R4</text>
<text x="68.1" y="85">GND</text>
<text x="132.9" y="88.6">OLED</text>
<text x="134.2" y="86.1">J3</text>
<text x="165.7" y="87.3">ESP-015</text>
<text x="169" y="84.8">J4</text>
<text x="206.7" y="86.4" transform="rotate(-90 206.7 86.4)">10kΩ</text>
<text x="77.2" y="92.3" transform="rotate(-90 77.2 92.3)">OUT-</text>
<text x="87.3" y="92.3" transform="rotate(-90 87.3 92.3)">OUT+</text>
<text x="111.5" y="92.1" transform="rotate(-90 111.5 92.1)">VOUT+</text>
<text x="119.1" y="92.1" transform="rotate(-90 119.1 92.1)">VOUT-</text>
<text x="188.2" y="94.6">C1</text>
<text x="189.2" y="91.1">GND</text>
<text x="198" y="95.7">REED_SENSOR</text>
<text x="203.5" y="93.2">J8</text>
<text x="208" y="92.4">GND</text>
<text x="77.5" y="101.3">DEVBOARD_LEFT</text>
<text x="83.9" y="98.8">J1</text>
<text x="106.1" y="101.3">DEVBOARD_RIGHT</text>
<text x="113.1" y="98.8">J2</text>
<text x="143.5" y="100">GND</text>
<text x="143.5" y="97.5">+3V3</text>
<text x="151.4" y="96.5">+3V3_BUCK</text>
<text x="188.5" y="97">C_Pol</text>
<text x="95.3" y="107.7">+5V</text>
<text x="100.1" y="105.1">GND</text>
<text x="124.5" y="105.1">+3V3</text>
<text x="132.8" y="106.9">GND</text>
<text x="170.9" y="107.7">J10</text>
<text x="208" y="103.6" transform="rotate(-90 208 103.6)">IN-</text>
<text x="215.6" y="103.6" transform="rotate(-90 215.6 103.6)">IN+</text>
<text x="132.8" y="109.4">+5V</text>
<text x="147.3" y="112.7">J5</text>
<text x="170.9" y="110.2">LED</text>
<text x="147.3" y="115.3">MICROSD_ADAPTER</text>
<text x="179" y="116.5">220Ω</text>
<text x="184.1" y="115.3">R2</text>
<text x="189.2" y="116.5">GND</text>
<text x="215.9" y="114">TP4056</text>
<text x="199.1" y="120.4">GND</text>
<text x="210.5" y="125.5" transform="rotate(-90 210.5 125.5)">B-</text>
<text x="213.1" y="125.5" transform="rotate(-90 213.1 125.5)">B+</text>
<text x="218.4" y="120.4">VCC</text>
<text x="167.1" y="130.5">DS18B20</text>
<text x="170.3" y="128">J7</text>
<text x="208" y="127.8" transform="rotate(-90 208 127.8)">OUT-</text>
<text x="215.6" y="127.8" transform="rotate(-90 215.6 127.8)">OUT+</text>
<text x="148.6" y="133.1">J6</text>
<text x="148.6" y="135.6">RTC_MODULE</text>
<text x="186.7" y="135.6">R1</text>
<text x="131.9" y="138.1">+3V3</text>
<text x="133.1" y="140.7">GND</text>
<text x="178.8" y="138.1">GND</text>
<text x="186.7" y="138.1">2K</text>
<text x="188" y="140.7">+3V3</text>
<text x="207.4" y="138.6">Battery</text>
<text x="209" y="141.2">BT1</text>
</g>
<g font-size="1.3" fill="#0f0f0f">
<text x="154.9" y="77.3">BUZ_PIN</text>
<text x="185.4" y="77.3">MUTE_PIN</text>
<text x="208.3" y="87.5">REED_PIN</text>
<text x="139.7" y="91.3">OLED_SDA</text>
<text x="139.7" y="93.9">OLED_SCL</text>
<text x="154.3" y="90">ESP_TX</text>
<text x="176.5" y="97.7">ESP_RX</text>
<text x="91.4" y="109.1">CS</text>
<text x="134.9" y="111.6">MISO</text>
<text x="177.8" y="112.9">RLED_PIN</text>
<text x="69.8" y="116.7">RTC_SDA</text>
<text x="99.1" y="116.7">RLED_PIN 11</text>
<text x="99.1" y="114.2">GLED_PIN</text>
<text x="102.9" y="119.3">MOSI 13</text>
<text x="134.9" y="114.2">MOSI</text>
<text x="135.7" y="116.7">SCK</text>
<text x="137" y="119.3">CS</text>
<text x="177.8" y="119.3">GLED_PIN</text>
<text x="102.9" y="121.8">SCK</text>
<text x="69.8" y="132">BUZ_PIN</text>
<text x="71.1" y="126.9">ESP_TX</text>
<text x="99.1" y="129.4">MUTE_PIN21</text>
<text x="132.8" y="132">RTC_SCL</text>
<text x="184.1" y="132">TEMP_PIN</text>
<text x="68.6" y="137">OLED_SCL</text>
<text x="99.1" y="137">REED_PIN 27</text>
<text x="132.7" y="134.5">RTC_SDA</text>
</g>
</svg>
